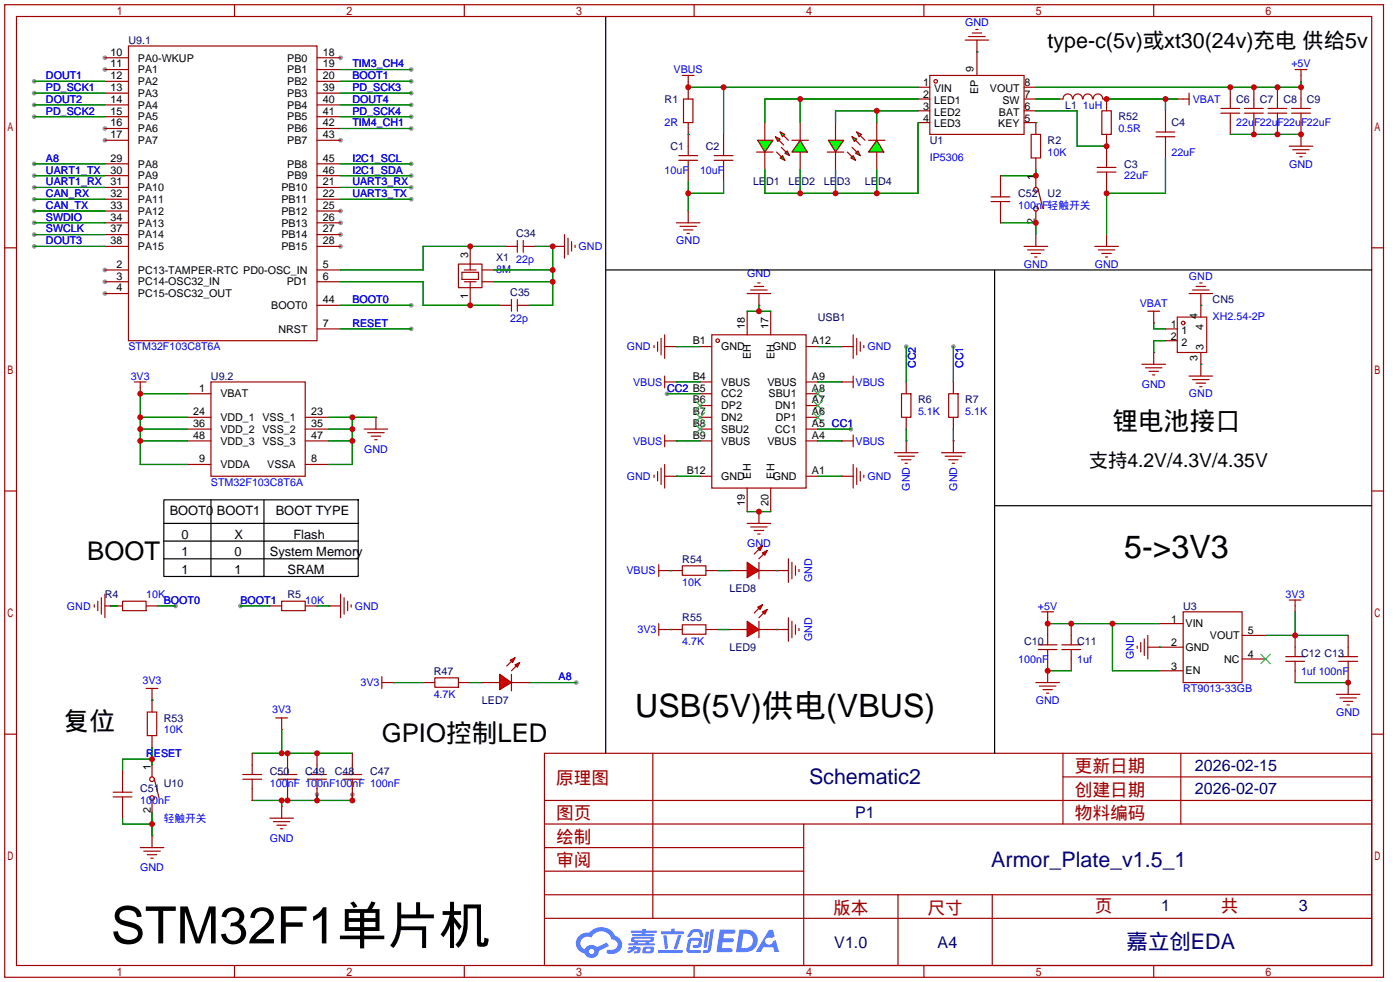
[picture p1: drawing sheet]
<svg xmlns="http://www.w3.org/2000/svg" width="302mm" height="212mm" viewBox="0 0 302 212" stroke-linecap="round" stroke-linejoin="round" font-family="sans-serif">
<g fill="#999">
<circle cx="22.6" cy="12.4" r=".51"/>
<circle cx="22.6" cy="15" r=".51"/>
<circle cx="22.6" cy="27.7" r=".51"/>
<circle cx="22.6" cy="30.2" r=".51"/>
<circle cx="73.4" cy="12.4" r=".51"/>
<circle cx="73.4" cy="30.2" r=".51"/>
<circle cx="73.4" cy="45.5" r=".51"/>
<circle cx="73.4" cy="48" r=".51"/>
<circle cx="73.4" cy="50.5" r=".51"/>
<circle cx="73.4" cy="53.1" r=".51"/>
<circle cx="22.6" cy="58.2" r=".51"/>
<circle cx="22.6" cy="60.7" r=".51"/>
<circle cx="22.6" cy="63.2" r=".51"/>
<circle cx="183.4" cy="92.5" r=".51"/>
<circle cx="143.8" cy="84.8" r=".51"/>
<circle cx="205.5" cy="74.7" r=".51"/>
<circle cx="195.3" cy="74.7" r=".51"/>
<circle cx="7.4" cy="17.5" r=".51"/>
<circle cx="7.4" cy="20.1" r=".51"/>
<circle cx="7.4" cy="22.6" r=".51"/>
<circle cx="7.4" cy="25.1" r=".51"/>
<circle cx="7.4" cy="37.8" r=".51"/>
<circle cx="7.4" cy="40.4" r=".51"/>
<circle cx="7.4" cy="48" r=".51"/>
<circle cx="7.4" cy="50.5" r=".51"/>
<circle cx="7.4" cy="53.1" r=".51"/>
<circle cx="88.6" cy="17.5" r=".51"/>
<circle cx="88.6" cy="20.1" r=".51"/>
<circle cx="88.6" cy="22.6" r=".51"/>
<circle cx="88.6" cy="25.1" r=".51"/>
<circle cx="88.6" cy="65.8" r=".51"/>
<circle cx="88.6" cy="70.9" r=".51"/>
<circle cx="68.3" cy="171.2" r=".51"/>
<circle cx="75.9" cy="171.2" r=".51"/>
<circle cx="88.6" cy="15" r=".51"/>
<circle cx="88.6" cy="27.7" r=".51"/>
<circle cx="124.2" cy="147.1" r=".51"/>
<circle cx="88.6" cy="40.4" r=".51"/>
<circle cx="88.6" cy="42.9" r=".51"/>
<circle cx="7.4" cy="35.3" r=".51"/>
<circle cx="37.8" cy="130.6" r=".51"/>
<circle cx="51.8" cy="130.6" r=".51"/>
<circle cx="88.6" cy="35.3" r=".51"/>
<circle cx="88.6" cy="37.8" r=".51"/>
<circle cx="7.4" cy="42.9" r=".51"/>
<circle cx="7.4" cy="45.5" r=".51"/>
</g>
<g fill="none" stroke="#a10000" stroke-width=".25">
<path d="M1 1h297.2v209.6h-297.2zM3.6 3.6h292.1v204.4h-292.1zM50.5 1v2.6M100.1 1v2.6M149.6 1v2.6M199.1 1v2.6M248.7 1v2.6M1 53.4h2.6M295.7 53.4h2.5M1 105.8h2.6M295.7 105.8h2.5M1 158.2h2.6"/>
<path d="M295.7 158.2h2.5M117.3 162.3h178.4v45.7h-178.4zM117.3 177.5h178.4M117.3 172.5h178.4M140.7 162.3v35.6M173.2 177.5v30.5M229.1 162.3v15.2M229.1 167.4h66.6M254.5 162.3v15.2M117.3 182.6h55.9M117.3 197.9h178.4M117.3 192.8h178.4"/>
<path d="M117.3 187.7h55.9M193.5 192.8v15.2M213.9 192.8v15.2M50.5 208v2.6M100.1 208v2.6M149.6 208v2.6M199.1 208v2.6M248.7 208v2.6"/>
</g>
<g fill="#5487ff">
<path d="M155.2 200.3h2.6a.48 .48 0 0 1 .7 .4 .48 .48 0 0 1-.6 .4h-1.8l-.2 1.1h1.9a.43 .43 0 0 1 .4 .4 .43 .43 0 0 1-.5 .4h-1.9l-.2 1.3h1.7a.45 .45 0 0 1 .5 .2 .45 .45 0 0 1-.1 .6h-3.3z"/>
<path d="M165.7 200.3h.9l.4 1.5-.8 .3a.84 .84 0 0 0-1.2 .3 .84 .84 0 0 0 .4 1.1 .84 .84 0 0 0 1.1-.4l.1-.2 .6-.3 .7 2.5h-1l-.2-1h-2.1l-.6 1h-1.1z"/>
<path d="M152.1 200.8h.7l-.5 3.1a.36 .36 0 0 1-.3 .3 .36 .36 0 0 1-.4-.3z"/>
<path d="M153.2 200.2h.7l-.6 4.3a1.13 1.13 0 0 1-1.8 .6l.2-.4h.7l.2-.2z"/>
<path d="M148.9 200.6l.6-.4h1a.77 .77 0 0 1 .9 .5l.3 1-.2 .2h-.5l-.3-.9-.2-.2-1 .1-.7 1-.6-.1-.1-.2z"/>
<path d="M148.4 202.4l.6-.3h1.7a.81 .81 0 0 1 .7 .5 .81 .81 0 0 1-.2 .8 .81 .81 0 0 1-.9 .8h-.7a.32 .32 0 0 1-.3-.3 .32 .32 0 0 1 .4-.3h.7l.2-.9-1.6 .1-.4 1.8 2.2 .1a.32 .32 0 0 1 .3 .4 .32 .32 0 0 1-.4 .2h-2.2l-.5-.3-.1-.5z"/>
<path d="M141.9 204.7h5a.33 .33 0 0 1 .3 .3 .33 .33 0 0 1-.3 .3h-4.9l-.2-.1z"/>
<path d="M146.1 201.5h.8l-.7 2a.98 .98 0 0 1-.7 1.1l-.3-.3z"/>
<path d="M143 201.6h.7l.3 2.5a.34 .34 0 0 1-.3 .4 .34 .34 0 0 1-.4-.3z"/>
<path d="M142.5 200.7h2.1l.3-.6h.6l-.1 .6h1.7a.32 .32 0 0 1 .4 .3 .32 .32 0 0 1-.4 .3h-4.5l-.2-.2z"/>
<path d="M135.5 204.1h.9l.1-.3h.6v.3h.8a.82 .82 0 0 1-.5 1.3h-.8v-.4l.7-.1 .1-.3a.68 .68 0 0 0-1 .4l-1.1 .4-.1-.4 .9-.5h-.7z"/>
<path d="M136 200.5h2.4l.1-.3h.7v.3h2.2l.2 .3-.2 .2h-2.3v.2h1.8l.2 .3-.2 .1h-4.5l-.1-.4h2l.1-.2h-2.3l-.1-.2z"/>
<path d="M159.4 200.3l-.8 4.9h1.7a2.5 2.5 0 0 0 3-2.5 2.5 2.5 0 0 0-3.1-2.4zM160.3 201.1a1.61 1.61 0 0 1 2 1.5 1.61 1.61 0 0 1-1.8 1.7h-.7z"/>
<path d="M136.2 202a.55 .55 0 0 0-.2 .8 .55 .55 0 0 0 .7 .2l.1 .3h-1.3v.3l5.4 .1 .3-.2-.2-.2h-1.2l.2-.3a.7 .7 0 0 0 .8-.3 .7 .7 0 0 0 0-.8l-4.2-.1zM136.8 202.3l3.3-.1 .1 .1-.2 .3h-3.2zM137.5 203h1.7l-.2 .3h-1.4z"/>
<path d="M138.6 204.2a1.05 1.05 0 0 0 0 1.2 2.91 2.91 0 0 0 2.2-.2 .98 .98 0 0 0 0-1.2h-1.6zM139.2 204.5l.9-.1 .1 .4-.2 .2-.8-.1z"/>
<path d="M124.9 201.6a2.23 2.23 0 0 0-.7 2.3 2.23 2.23 0 0 0 1.8 1.6 1.58 1.58 0 0 0 1.8 .9 1.58 1.58 0 0 0 1.3-1.5l2.2-1.1-.5-.7-2.1 1a1.65 1.65 0 0 0-2.7 .4 1.47 1.47 0 0 1-.7-2.1 1.47 1.47 0 0 1 2.2-.4 2.3 2.3 0 0 1 2.3-1.3 2.3 2.3 0 0 1 2 1.7 1.12 1.12 0 0 1 1.3 1 1.12 1.12 0 0 1-1.1 1.2h-.7a.45 .45 0 0 0-.6 .4 .45 .45 0 0 0 .5 .5 2.21 2.21 0 0 0 2.2-.5 2.21 2.21 0 0 0 .5-2.3 2.13 2.13 0 0 0-1.3-1.1 3.3 3.3 0 0 0-5.6-.7l-1.1 .1zM127 205a.57 .57 0 0 1 1.1 0 .57 .57 0 0 1-1.1 0z"/>
</g>
<g fill="none" stroke="#a10000" stroke-width=".25">
<path d="M197.9 18.8h2.5M200.4 16.3h20.3v12.7h-20.3zM208 8.6h5.1M208.8 7.9h3.5M209.5 7.1h2.1M210.3 6.3h.5M210.6 8.6v7.7M220.7 18.8h2.6M163.1 32.8h3.5M164.8 26.4v3.8M164.8 32.8v3.8M197.9 21.3h2.5"/>
<path d="M197.9 23.9h2.5M197.9 26.4h2.5M220.7 21.3h2.6M220.7 23.9h2.6M220.7 26.4h2.6"/>
<circle cx="201.7" cy="17.5" r=".38"/>
</g>
<path d="M210.6 11.2h.1" fill="none" stroke="#008700" stroke-width=".25"/>
<g fill="#0f0" stroke="#a10000" stroke-width=".25">
<path d="M163.3 30.2h3.3l-1.8 2.6z"/>
<path d="M169.2 33l.5-.5 .5 1z"/>
<path d="M168.7 33.5l.5 1-1.1-.5z"/>
</g>
<path d="M167.4 32.8l1 1M168.4 31.8l1 1M170.7 30.2h3.5M172.5 26.4v3.8M172.5 32.8v3.8" fill="none" stroke="#a10000" stroke-width=".25"/>
<g fill="#0f0" stroke="#a10000" stroke-width=".25">
<path d="M172.5 30.2l1.5 2.6h-3.3z"/>
<path d="M167.1 29.5l1 .5-.5 .5z"/>
<path d="M168.1 28.4l1.1 .6-.5 .5z"/>
</g>
<path d="M167.9 30.2l1 1M168.9 29.2l1 1M178.3 32.8h3.6M180.1 26.4v3.8M180.1 32.8v3.8" fill="none" stroke="#a10000" stroke-width=".25"/>
<g fill="#0f0" stroke="#a10000" stroke-width=".25">
<path d="M178.6 30.2h3.3l-1.8 2.6z"/>
<path d="M184.4 33l.5-.5 .5 1z"/>
<path d="M183.4 34l.5-.5 .5 1z"/>
</g>
<path d="M182.6 32.8l1 1M183.6 31.8l1.1 1M187.2 30.2h3.6M189 26.4v3.8M189 32.8v3.8" fill="none" stroke="#a10000" stroke-width=".25"/>
<g fill="#0f0" stroke="#a10000" stroke-width=".25">
<path d="M189 30.2l1.5 2.6h-3.3z"/>
<path d="M183.6 29.5l1.1 .5-.6 .5z"/>
<path d="M184.7 28.4l1 .6-.5 .5z"/>
</g>
<g fill="none" stroke="#a10000" stroke-width=".25">
<path d="M22.6 15h5.1M22.6 12.4h5.1M22.6 17.5h5.1M27.7 9.9h40.6v63.5h-40.6zM68.3 15h5.1M68.3 12.4h5.1M68.3 17.5h5.1M147.1 16.3h2.5M148.3 16.3v5M265.2 18.8v4.6M270.3 18.8v4.6M275.3 18.8v4.6"/>
<path d="M279.1 15h2.6M280.4 15v2.5M280.4 18.8v4.6M22.6 20.1h5.1M22.6 22.6h5.1M22.6 25.1h5.1M22.6 27.7h5.1M22.6 30.2h5.1M22.6 35.3h5.1M22.6 37.8h5.1M68.3 20.1h5.1M68.3 22.6h5.1"/>
<path d="M68.3 25.1h5.1M68.3 27.7h5.1M68.3 30.2h5.1M68.3 35.3h5.1M68.3 37.8h5.1M146.3 34.5h4.1M146.3 33.5h4.1M147.3 21.3h2.1v5.1h-2.1zM148.3 26.4v7.1M148.3 34.5v4.6M153.9 34.5h4.1M153.9 33.5h4.1"/>
<path d="M156 29v4.5M156 34.5v4.6M184.4 30.2l1 1M185.4 29.2l1 1M222.2 29h2.1v5h-2.1zM223.3 26.4v2.6M223.3 34v2.6M223.3 37.8v2.6M231.2 21.3a1.01 1.01 0 0 0-1.1-1.1 1.01 1.01 0 0 0-1 1.1h-.8M231.3 21.3a1.01 1.01 0 0 1 1-1.1 1.01 1.01 0 0 1 1 1.1M233.4 21.3a1.01 1.01 0 0 1 1.1-1.1 1.01 1.01 0 0 1 1 1.1M235.6 21.3a1.01 1.01 0 0 1 1-1.1 1.01 1.01 0 0 1 1.1 1.1"/>
<path d="M236.5 37.1h4M236.5 36.1h4M237.5 23.9h2v5.1h-2zM237.7 21.3h.8v2.6M238.5 29v7.1M238.5 37.1v4.6M249.2 29.5h4M249.2 28.4h4M251.2 23.9v4.5M251.2 29.5v4.5M253.7 21.3h2.6M256.3 20.1v2.5"/>
<path d="M263.1 24.4h4.1M263.1 23.4h4.1M265.2 24.4v4.6M268.2 24.4h4.1M268.2 23.4h4.1M270.3 24.4v4.6M273.3 24.4h4.1M273.3 23.4h4.1M275.3 24.4v4.6M277.9 31.5h5.1M278.4 24.4h4M278.4 23.4h4"/>
<path d="M278.6 32.3h3.6M279.4 33h2M280.2 33.8h.5M280.4 24.4v7.1M22.6 48h5.1M22.6 53.1h5.1M22.6 58.2h5.1M22.6 40.4h5.1M22.6 42.9h5.1M22.6 45.5h5.1M22.6 50.5h5.1M68.3 48h5.1"/>
<path d="M68.3 53.1h5.1M68.3 58.2h5.1M68.3 40.4h5.1M68.3 42.9h5.1M68.3 45.5h5.1M68.3 50.5h5.1M98.8 56.9h5.1v5.1h-5.1zM99.6 58.7h3.5v1.5h-3.5zM100.1 58.2h2.5M101.3 53.1v5.1M103.9 58.2h2.5M109 53.1h2.5"/>
<path d="M111.5 51.8v2.6M112.8 53.1h2.5M112.8 51.8v2.6M119.1 53.1h.1M119.1 53.1h2.6M121.7 50.5v5.1M122.4 51.3v3.6M123.2 52.1v2M124 52.8v.5M145.8 48h5.1M146.6 48.8h3.5M147.3 49.5h2.1"/>
<path d="M148.1 50.3h.5M148.3 45.5v2.5M220.7 53.1h5.1M221.5 53.8h3.5M222.2 54.6h2.1M223 55.4h.5M223.3 45.5v2.5M223.3 50.5v2.6M223.8 40.9l1 4.1M236 53.1h5M236.7 53.8h3.6M237.5 54.6h2"/>
<path d="M238.3 55.4h.5M238.5 50.5v2.6M22.6 63.2h5.1M22.6 60.7h5.1M68.3 65.8h5.1M68.3 70.9h5.1M68.3 60.7h5.1M100.1 60.7h2.5M101.3 60.7v5.1M103.9 60.7h2.5M107.7 65.8h2.5M110.2 64.5v2.6"/>
<path d="M111.5 65.8h2.5M111.5 64.5v2.6M141 74.4v.5M141.7 73.7v2M142.5 72.9v3.6M143.3 74.7h2.5M143.3 72.1v5.1M145.8 74.7h.1M150.9 74.7h2.5M153.4 72.1h20.3v33.1h-20.3zM161 67.1v5M161 63.2h5.1"/>
<path d="M161.8 62.5h3.6M162.6 61.7h2M163.3 61h.5M163.6 65.8h.1M163.6 63.2v2.6M166.1 67.1v5M173.7 74.7h2.6M181.4 74.7h.1M181.4 74.7h2.5M183.9 72.1v5.1M184.7 72.9v3.6M185.4 73.7v2"/>
<path d="M186.2 74.4v.5M246.1 78.5h5.1M246.9 79.2h3.5M247.4 67.1h2.5M248.7 75.9h.1M248.7 69.6h.1M248.7 67.1v2.5M248.7 75.9v2.6M40.4 84.8h5.1M40.4 89.9h5.1M40.4 92.5h5.1M40.4 95h5.1"/>
<path d="M45.5 82.3h20.3v20.3h-20.3zM65.8 89.9h5.1M65.8 92.5h5.1M65.8 95h5.1M78.5 92.5h5.1M79.2 93.2h3.6M80 94h2M80.8 94.7h.5M81 89.9h.1M81 89.9v2.6M143.3 82.3h2.5M143.3 95h2.5"/>
<path d="M143.3 81v2.6M143.3 93.7v2.6M145.8 82.3h.1M145.8 95h.1M150.9 82.3h2.5M150.9 84.8h2.5M150.9 87.4h2.5M150.9 89.9h2.5M150.9 92.5h2.5M150.9 95h2.5M173.7 82.3h2.6M173.7 84.8h2.6"/>
<path d="M173.7 87.4h2.6M173.7 89.9h2.6M173.7 92.5h2.6M173.7 95h2.6M181.4 82.3h.1M181.4 95h.1M181.4 82.3h2.5M181.4 95h2.5M183.9 81v2.6M183.9 93.7v2.6M192.8 97.5h5.1M193.5 98.3h3.6"/>
<path d="M194.3 84.8h2v5.1h-2zM194.3 99.1h2M195.1 99.8h.5M195.3 95h.1M195.3 82.3v2.5M195.3 89.9v2.6M195.3 95v2.5M202.9 97.5h5.1M203.7 98.3h3.6M204.5 84.8h2v5.1h-2zM204.5 99.1h2M205.2 99.8h.5"/>
<path d="M205.5 95h.1M205.5 82.3v2.5M205.5 89.9v2.6M205.5 95v2.5M247.6 80h2.1M248.4 80.8h.5M40.4 100.1h5.1M65.8 100.1h5.1M141 102.4v.5M141.7 101.6v2M142.5 100.8v3.6M143.3 102.6h2.5"/>
<path d="M143.3 100.1v5.1M145.8 102.6h.1M150.9 102.6h2.5M161 105.2v5M161 112.8h5.1M161.8 113.5h3.6M162.6 114.3h2M163.3 115.1h.5M163.6 110.2h.1M163.6 110.2v2.6M166.1 105.2v5M173.7 102.6h2.6"/>
<path d="M181.4 102.6h.1M181.4 102.6h2.5M183.9 100.1v5.1M184.7 100.8v3.6M185.4 101.6v2M186.2 102.4v.5M20.3 130.3v.5M21.1 129.5v2.1M21.8 128.8v3.5M22.6 130.6h3.8M22.6 128v5.1M25.1 130.6h.1"/>
<path d="M26.4 129.5h5.1v2.1h-5.1zM31.5 130.6h2.5M58.2 130.6h2.5M60.7 129.5h5.1v2.1h-5.1zM65.8 130.6h2.5M70.9 130.6h.1M70.9 130.6h2.5M73.4 128v5.1M74.2 128.8v3.5M74.9 129.5v2.1M75.7 130.3v.5M142 135.6h2.5"/>
<path d="M142 121.7v2.5M142 134.4v2.5M142 122.9h2.5M144.5 135.6h.1M144.5 122.9h.1M167.4 135.6h.1M167.4 122.9h.1M167.4 135.6h2.5M167.4 122.9h2.5M169.9 120.4v5.1M169.9 133.1v5.1M170.7 121.2v3.5"/>
<path d="M170.7 133.9v3.5M171.4 121.9v2.1M171.4 134.6v2.1M172.2 122.7v.5M172.2 135.4v.5M223.8 140h4M223.8 138.9h4M224.5 131.8h2.6M225.8 131.8v7.1M225.8 140v7.1M228.9 140h4M228.9 138.9h4"/>
<path d="M230.9 134.4v4.5M230.9 140v4.5M245.1 139.2v.5M245.9 138.4v2.1M246.6 137.7v3.5M247.4 139.4h7.6M247.4 136.9v5.1M249.9 134.4h5.1M255 131.8h12.7v15.3h-12.7zM267.7 136.9h5.1M277.9 129.3h2.5M279.1 129.3v2.5"/>
<path d="M279.1 136.9v4.6M290.6 136.9v4.6M31.5 148.3h2.5M32.8 150.9h.1M32.8 148.3v2.6M59.4 154.7h2.6M60.7 157.2h.1M60.7 154.7v2.5M82.3 147.1h2.5M82.3 145.8v2.5M84.8 147.1h.1M91.2 147.1h2.5"/>
<path d="M93.7 146.1h5.1v2h-5.1zM98.8 147.1h2.5M103.9 147.1h3.8M110.2 147.1h3.8M110.2 145.3v3.5M223.3 147.1h5M224 147.8h3.6M224.8 148.6h2M225.6 149.4h.5M249.9 144.5h5.1M267.7 142h5.1M277.1 142.5h4.1"/>
<path d="M277.1 141.5h4.1M279.1 142.5v4.6M288 149.6h5.1M288.5 142.5h4.1M288.5 141.5h4.1M288.8 150.4h3.6M289.6 151.1h2M290.3 151.9h.5M290.6 142.5v7.1M32.8 164.8v2.6M32.8 172.5v2.5M33.3 167.9l1 4.1"/>
<path d="M58.2 176.3h5M58.9 177h3.6M59.7 177.8h2M60.5 178.6h.5M60.7 173.7h.1M60.7 173.7v2.6M30.2 182.6h5.1M31 183.4h3.5M31.7 184.2h2.1M32.5 184.9h.5M32.8 180.1h.1M32.8 180.1v2.5"/>
<circle cx="223.3" cy="40.9" r=".51"/>
<circle cx="223.3" cy="45" r=".51"/>
<circle cx="154.7" cy="73.4" r=".38"/>
<circle cx="32.8" cy="172" r=".51"/>
<circle cx="32.8" cy="167.9" r=".51"/>
</g>
<g fill="none" stroke="#008700" stroke-width=".25">
<path d="M7.4 17.5h15.2M73.4 17.5h15.2M73.4 15h15.2M148.3 18.8h49.6M156 18.8v10.2M280.4 17.5v1.3h-57.1M7.4 37.8h15.2M7.4 20.1h15.2M7.4 22.6h15.2M7.4 25.1h15.2M7.4 35.3h15.2M73.4 37.8h15.2"/>
<path d="M73.4 20.1h15.2M73.4 22.6h15.2M73.4 25.1h15.2M73.4 27.7h15.2M73.4 35.3h15.2M148.3 29h.1M148.3 39.1v6.4M156 39.1v2.6h-7.7M172.5 21.3v5.1M172.5 36.6v5.1M180.1 36.6v5.1M189 23.9v2.5"/>
<path d="M189 36.6v5.1M197.9 21.3h-33.1v5.1M197.9 26.4v15.3h-33.1v-5.1M197.9 23.9h-17.8v2.5M223.3 26.4h.1M223.3 21.3h5M223.3 23.9h8.9v7.6h6.3M223.3 36.6v1.2h-7.7M238.5 21.3h15.2M251.2 34v7.7h-12.7v8.8M251.2 21.3v2.6M265.2 29h15.2"/>
<path d="M7.4 48h15.2M7.4 40.4h15.2M7.4 50.5h15.2M7.4 53.1h15.2M7.4 42.9h15.2M7.4 45.5h15.2M73.4 40.4h15.2M73.4 42.9h15.2M106.4 58.2h12.7M109 53.1h-17.8v5.1h-17.8M115.3 53.1h3.8v12.7h-5.1M215.6 48h7.7v2.5"/>
<path d="M73.4 70.9h15.2M73.4 65.8h15.2M73.4 60.7h17.8v5.1h16.5M106.4 60.7h12.7M145.8 74.7h5.1M161 67.1h5.1M163.6 65.8v1.3M176.3 74.7h5.1M195.3 74.7v7.6M205.5 74.7v7.6M248.7 69.6v1.3h2.5M251.2 73.4h-2.5v2.5"/>
<path d="M30.2 92.5h10.2M30.2 95h10.2M30.2 89.9h10.2M40.4 84.8h-10.2v15.3h10.2M70.9 92.5h5M70.9 95h5M70.9 89.9h10.1M75.9 89.9v10.2h-5M143.8 84.8h7.1M145.8 82.3h5.1M145.8 95h5.1M176.3 82.3h5.1"/>
<path d="M176.3 92.5h7.1M176.3 95h5.1M195.3 92.5v2.5M205.5 92.5v2.5M145.8 102.6h5.1M161 110.2h5.1M176.3 102.6h5.1M23.9 130.6h1.2M34 130.6h3.8M51.8 130.6h6.4M68.3 130.6h2.6M154.7 135.6h2.5"/>
<path d="M154.7 122.9h2.5M225.8 134.4h24.1M239.8 134.4v10.1h10.1M249.9 139.4h.1M272.8 136.9h17.8M279.1 131.8v5.1M60.7 157.2v5.1M84.8 147.1h6.4M101.3 147.1h2.6M114 147.1h10.2M225.8 144.5h5.1M279.1 147.1h11.5"/>
<path d="M26.4 176.3v1.2h6.4M32.8 161v3.8M32.8 175v5.1M32.8 163.6h-6.4v2.5M54.4 162.3h21.5M60.7 172.5v1.2M68.3 171.2v1.3M75.9 171.2v1.3h-21.5"/>
</g>
<g fill="none" stroke="#3c3" stroke-width=".25">
<path d="M149.9 91.4l2 2.1M149.9 88.9l2 2M149.9 86.4l2 2M151.9 91.4l-2 2.1M151.9 88.9l-2 2M151.9 86.4l-2 2M175.3 83.8l2 2.1M175.3 86.4l2 2M175.3 88.9l2 2M177.3 83.8l-2 2.1M177.3 86.4l-2 2M177.3 88.9l-2 2"/>
<path d="M271.8 141l2 2M273.8 141l-2 2"/>
</g>
<path d="M130.6 3.6v158.7M130.6 58.2h165.1M214.4 58.2v104.1M35.3 107.7h41.9v16.5h-41.9zM35.3 112.8h41.9M35.3 116.6h41.9M45.5 107.7v16.5h11.4v-16.5M214.4 109h81.3M35.3 120.4h41.9" fill="none" stroke="#000" stroke-width=".25"/>
<g fill="#f00" stroke="#a10000" stroke-width=".25">
<path d="M107.7 145.3l2.5 1.8-2.5 1.5z"/>
<path d="M110 142.2l1-.5-.5 1z"/>
<path d="M111 143.3l1-.6-.5 1.1z"/>
</g>
<path d="M157.2 122.9h3.8M163.6 122.9h3.8M163.6 121.2v3.5M110.2 142.5l-1 1M111.3 143.5l-1.1 1" fill="none" stroke="#a10000" stroke-width=".25"/>
<g fill="#f00" stroke="#a10000" stroke-width=".25">
<path d="M161 121.2l2.6 1.7-2.6 1.6z"/>
<path d="M163.3 118.1l1-.5-.5 1z"/>
<path d="M164.3 119.1l1.1-.5-.6 1z"/>
</g>
<path d="M163.6 118.4l-1 1M164.6 119.4l-1 1M157.2 135.6h3.8M163.6 135.6h3.8M163.6 133.9v3.5" fill="none" stroke="#a10000" stroke-width=".25"/>
<path d="M167.4 122.9h.1" fill="none" stroke="#008700" stroke-width=".25"/>
<g fill="#f00" stroke="#a10000" stroke-width=".25">
<path d="M161 133.9l2.6 1.7-2.6 1.6z"/>
<path d="M163.3 130.8l1-.5-.5 1z"/>
<path d="M164.3 131.8l1.1-.5-.6 1z"/>
</g>
<g fill="none" stroke="#a10000" stroke-width=".25">
<path d="M215.6 37.8v4.6M213.6 43.4h4.1M213.6 42.4h4.1M215.6 43.4v4.6M251.2 70.9h2.5M251.2 73.4h2.5M253.7 68.3h6.4v7.6h-6.4zM256.3 63.2h5.1M257 62.5h3.6M257.8 61.7h2M258.6 61h.5M258.8 63.2v5.1"/>
<path d="M258.8 75.9v5.1M29 82.3h2.5M30.2 82.3v2.5M256.3 81h5.1M257 81.8h3.6M257.8 82.5h2M258.6 83.3h.5M144.5 122.9h2.6M144.5 135.6h2.6M147.1 121.9h5v2.1h-5zM147.1 134.6h5v2.1h-5zM152.1 122.9h2.6"/>
<path d="M152.1 135.6h2.6M163.6 131.1l-1 1M164.6 132.1l-1 1M31.7 153.4h2.1v5.1h-2.1zM32.8 150.9v2.5M32.8 158.5v2.5M24.4 171.7h4M24.4 170.7h4M26.4 166.1v4.6M26.4 171.7v4.6M52.3 167.9h4.1M52.3 166.9h4.1"/>
<path d="M54.4 162.3v4.6M54.4 167.9v4.6M59.9 167.9h4.1M59.9 166.9h4.1M62 162.3v4.6M62 167.9v4.6M66.3 167.9h4.1M66.3 166.9h4.1M68.3 162.3v4.6M68.3 167.9v4.6M73.9 167.9h4.1M73.9 166.9h4.1"/>
<path d="M75.9 162.3v4.6M75.9 167.9v4.6"/>
<circle cx="255" cy="69.6" r=".38"/>
</g>
<path d="M258.8 78.5h.1M258.8 65.8h.1M144.5 122.9h.1M144.5 135.6h.1M167.4 135.6h.1M32.8 150.9h.1" fill="none" stroke="#008700" stroke-width=".25"/>
<g fill="#c00">
<circle cx="172.5" cy="21.3" r=".63"/>
<circle cx="172.5" cy="41.7" r=".63"/>
<circle cx="180.1" cy="41.7" r=".63"/>
<circle cx="189" cy="41.7" r=".63"/>
<circle cx="189" cy="23.9" r=".63"/>
<circle cx="156" cy="18.8" r=".63"/>
<circle cx="148.3" cy="18.8" r=".63"/>
<circle cx="148.3" cy="41.7" r=".63"/>
<circle cx="223.3" cy="37.8" r=".63"/>
<circle cx="223.3" cy="48" r=".63"/>
<circle cx="238.5" cy="21.3" r=".63"/>
<circle cx="251.2" cy="21.3" r=".63"/>
<circle cx="238.5" cy="31.5" r=".63"/>
<circle cx="238.5" cy="41.7" r=".63"/>
<circle cx="280.4" cy="18.8" r=".63"/>
<circle cx="275.3" cy="18.8" r=".63"/>
<circle cx="270.3" cy="18.8" r=".63"/>
<circle cx="265.2" cy="18.8" r=".63"/>
<circle cx="270.3" cy="29" r=".63"/>
<circle cx="275.3" cy="29" r=".63"/>
<circle cx="280.4" cy="29" r=".63"/>
<circle cx="239.8" cy="134.4" r=".63"/>
<circle cx="230.9" cy="134.4" r=".63"/>
<circle cx="225.8" cy="134.4" r=".63"/>
<circle cx="279.1" cy="136.9" r=".63"/>
<circle cx="225.8" cy="144.5" r=".63"/>
<circle cx="290.6" cy="147.1" r=".63"/>
<circle cx="163.6" cy="110.2" r=".63"/>
<circle cx="163.6" cy="67.1" r=".63"/>
<circle cx="101.3" cy="53.1" r=".63"/>
<circle cx="101.3" cy="65.8" r=".63"/>
<circle cx="119.1" cy="60.7" r=".63"/>
<circle cx="119.1" cy="58.2" r=".63"/>
<circle cx="119.1" cy="53.1" r=".63"/>
<circle cx="30.2" cy="92.5" r=".63"/>
<circle cx="30.2" cy="95" r=".63"/>
<circle cx="30.2" cy="89.9" r=".63"/>
<circle cx="30.2" cy="84.8" r=".63"/>
<circle cx="75.9" cy="95" r=".63"/>
<circle cx="75.9" cy="92.5" r=".63"/>
<circle cx="75.9" cy="89.9" r=".63"/>
<circle cx="68.3" cy="162.3" r=".63"/>
<circle cx="62" cy="162.3" r=".63"/>
<circle cx="60.7" cy="162.3" r=".63"/>
<circle cx="60.7" cy="172.5" r=".63"/>
<circle cx="62" cy="172.5" r=".63"/>
<circle cx="68.3" cy="172.5" r=".63"/>
<circle cx="75.9" cy="172.5" r=".63"/>
<circle cx="32.8" cy="177.5" r=".63"/>
<circle cx="32.8" cy="163.6" r=".63"/>
</g>
<text font-size="11.1" x="23.9" y="203.3">STM32F1单片机</text>
<g font-size="6.9">
<text x="242.3" y="120.3">5-&gt;3V3</text>
<text x="136.9" y="154.6">USB(5V)供电(VBUS)</text>
</g>
<g font-size="5.5">
<text x="239.8" y="92.6">锂电池接口</text>
<text x="18.8" y="120.6">BOOT</text>
<text x="13.7" y="157.4">复位</text>
<text x="82.3" y="159.9">GPIO控制LED</text>
</g>
<text font-size="4.6" x="225.8" y="10.3">type-c(5v)或xt30(24v)充电 供给5v</text>
<g font-size="4.6" fill="#000080">
<text x="174.4" y="169">Schematic2</text>
<text x="213.6" y="186.8">Armor_Plate_v1.5_1</text>
<text x="242.8" y="204.6">嘉立创EDA</text>
</g>
<text font-size="4.2" x="234.7" y="100.5">支持4.2V/4.3V/4.35V</text>
<g font-size="3.8" fill="#a00000">
<text x="231.6" y="166.4">更新日期</text>
<text x="119.9" y="168.9">原理图</text>
<text x="231.6" y="171.5">创建日期</text>
<text x="119.9" y="176.5">图页</text>
<text x="231.6" y="176.5">物料编码</text>
<text x="119.9" y="181.6">绘制</text>
<text x="119.9" y="186.7">审阅</text>
<text x="179.6" y="196.9">版本</text>
<text x="199.9" y="196.9">尺寸</text>
<text x="236" y="196.6">页</text>
<text x="263.1" y="196.6">共</text>
</g>
<g font-size="3.5" fill="#000080">
<text x="257.6" y="166.1">2026-02-15</text>
<text x="257.6" y="171.1">2026-02-07</text>
<text x="184.3" y="176.2">P1</text>
<text x="250.2" y="196.3">1</text>
<text x="280" y="196.3">3</text>
<text x="179.8" y="204.2">V1.0</text>
<text x="202.1" y="204.2">A4</text>
</g>
<g font-size="2.8">
<text x="36.6" y="111">BOOT0</text>
<text x="46.7" y="111">BOOT1</text>
<text x="59.4" y="111">BOOT TYPE</text>
<text x="39.1" y="119.8">1</text>
<text x="39.1" y="116">0</text>
<text x="50.5" y="119.8">0</text>
<text x="50.5" y="116">X</text>
<text x="58.2" y="119.8">System Memory</text>
<text x="63.2" y="116">Flash</text>
<text x="39.1" y="123.7">1</text>
<text x="50.5" y="123.7">1</text>
<text x="62" y="123.7">SRAM</text>
</g>
<g font-size="2.3" fill="#00f">
<text x="208" y="5.6">GND</text>
<text x="9.9" y="17.1">DOUT1</text>
<text x="75.9" y="17.1">BOOT1</text>
<text x="75.9" y="14.5">TIM3_CH4</text>
<text x="145.2" y="15.8">VBUS</text>
<text x="278.3" y="14.5">+5V</text>
<text x="9.9" y="19.6">PD_SCK1</text>
<text x="9.9" y="22.1">DOUT2</text>
<text x="75.9" y="19.6">PD_SCK3</text>
<text x="75.9" y="22.1">DOUT4</text>
<text x="233.4" y="23.4">1uH</text>
<text x="257.1" y="22.1">VBAT</text>
<text x="9.9" y="24.7">PD_SCK2</text>
<text x="75.9" y="24.7">PD_SCK4</text>
<text x="75.9" y="27.2">TIM4_CH1</text>
<text x="143.3" y="27.2">2R</text>
<text x="241" y="28.5">0.5R</text>
<text x="266.4" y="27.2">22uF22uF22uF22uF</text>
<text x="9.9" y="34.8">A8</text>
<text x="75.9" y="34.8">I2C1_SCL</text>
<text x="200.4" y="34.6">IP5306</text>
<text x="225.8" y="33.6">10K</text>
<text x="252.5" y="33.6">22uF</text>
<text x="9.9" y="37.4">UART1_TX</text>
<text x="9.9" y="39.9">UART1_RX</text>
<text x="75.9" y="39.9">UART3_RX</text>
<text x="75.9" y="37.4">I2C1_SDA</text>
<text x="143.3" y="37.4">10uF</text>
<text x="150.9" y="37.4">10uF</text>
<text x="242.3" y="38.7">22uF</text>
<text x="277.9" y="36.1">GND</text>
<text x="9.9" y="47.5">SWDIO</text>
<text x="9.9" y="42.5">CAN_RX</text>
<text x="9.9" y="45">CAN_TX</text>
<text x="75.9" y="42.5">UART3_TX</text>
<text x="219.5" y="45">100nF轻触开关</text>
<text x="9.9" y="50.1">SWCLK</text>
<text x="9.9" y="52.6">DOUT3</text>
<text x="124.7" y="53.9">GND</text>
<text x="145.8" y="52.6">GND</text>
<text x="106.9" y="58.7">8M</text>
<text x="111.3" y="56.7">22p</text>
<text x="161" y="59.7">GND</text>
<text x="220.7" y="57.7">GND</text>
<text x="235.9" y="57.7">GND</text>
<text x="75.9" y="65.3">BOOT0</text>
<text x="256.3" y="60.2">GND</text>
<text x="75.9" y="70.4">RESET</text>
<text x="110" y="69.4">22p</text>
<text x="245.6" y="66.1">VBAT</text>
<text x="261.4" y="68.9">XH2.54-2P</text>
<text x="27.7" y="75.5">STM32F103C8T6A</text>
<text x="135.1" y="75.5">GND</text>
<text x="186.9" y="75.5">GND</text>
<text x="28.2" y="81.8">3V3</text>
<text x="136.5" y="83.1">VBUS</text>
<text x="184.4" y="83.1">VBUS</text>
<text x="197.4" y="79.3" transform="rotate(-90 197.4 79.3)">CC2</text>
<text x="207.6" y="79.3" transform="rotate(-90 207.6 79.3)">CC1</text>
<text x="246.1" y="83.6">GND</text>
<text x="143.8" y="84.4">CC2 B5</text>
<text x="197.9" y="89.5">5.1K</text>
<text x="208" y="89.5">5.1K</text>
<text x="256.3" y="85.6">GND</text>
<text x="136.5" y="95.8">VBUS</text>
<text x="184.4" y="95.8">VBUS</text>
<text x="78.5" y="97.6">GND</text>
<text x="45.5" y="104.7">STM32F103C8T6A</text>
<text x="135.1" y="103.4">GND</text>
<text x="186.9" y="103.4">GND</text>
<text x="196.1" y="105.7" transform="rotate(-90 196.1 105.7)">GND</text>
<text x="206.3" y="105.7" transform="rotate(-90 206.3 105.7)">GND</text>
<text x="161" y="117.9">GND</text>
<text x="135" y="123.7">VBUS</text>
<text x="175.1" y="125.5" transform="rotate(-90 175.1 125.5)">GND</text>
<text x="14.4" y="131.4">GND</text>
<text x="31.5" y="128.8">10K</text>
<text x="35.3" y="130.1">BOOT0</text>
<text x="51.8" y="130.1">BOOT1</text>
<text x="65.8" y="130.1">10K</text>
<text x="76.5" y="131.4">GND</text>
<text x="147.1" y="126.3">10K</text>
<text x="223.7" y="131.4">+5V</text>
<text x="277.1" y="128.8">3V3</text>
<text x="137.4" y="136.4">3V3</text>
<text x="147.1" y="139">4.7K</text>
<text x="175.1" y="138.2" transform="rotate(-90 175.1 138.2)">GND</text>
<text x="219.5" y="142.8">100nF</text>
<text x="232.2" y="142.8">1uf</text>
<text x="244.4" y="142" transform="rotate(-90 244.4 142)">GND</text>
<text x="30.7" y="147.4">3V3</text>
<text x="77.7" y="147.9">3V3</text>
<text x="120.4" y="146.6">A8</text>
<text x="255" y="149.1">RT9013-33GB</text>
<text x="280.4" y="145.3">1uf 100nF</text>
<text x="58.7" y="153.7">3V3</text>
<text x="93.5" y="150.4">4.7K</text>
<text x="223.2" y="151.7">GND</text>
<text x="288" y="154.2">GND</text>
<text x="35.3" y="158">10K</text>
<text x="31.5" y="163.1">RESET</text>
<text x="30.2" y="173.3">100nF</text>
<text x="58.2" y="169.5">100nF 100nF100nF 100nF</text>
<text x="35.3" y="177.1">轻触开关</text>
<text x="58.1" y="181.4">GND</text>
<text x="30.2" y="187.8">GND</text>
</g>
<g font-size="2.3">
<text x="23.8" y="12">10</text>
<text x="69.6" y="12">18</text>
<text x="23.8" y="14.5">11</text>
<text x="23.8" y="17.1">12</text>
<text x="29.7" y="13.3">PA0-WKUP</text>
<text x="29.7" y="15.8">PA1</text>
<text x="61.9" y="13.3">PB0</text>
<text x="61.9" y="15.8">PB1</text>
<text x="69.6" y="14.5">19</text>
<text x="69.6" y="17.1">20</text>
<text x="209.8" y="15.5" transform="rotate(-90 209.8 15.5)">9</text>
<text x="23.8" y="19.6">13</text>
<text x="23.8" y="22.1">14</text>
<text x="29.7" y="18.3">PA2</text>
<text x="29.7" y="20.9">PA3</text>
<text x="29.7" y="23.4">PA4</text>
<text x="61.9" y="18.3">PB2</text>
<text x="61.9" y="20.9">PB3</text>
<text x="61.9" y="23.4">PB4</text>
<text x="69.6" y="19.6">39</text>
<text x="69.6" y="22.1">40</text>
<text x="199" y="18.6">1</text>
<text x="199" y="21.1">2</text>
<text x="199" y="23.6">3</text>
<text x="201.3" y="19.8">VIN</text>
<text x="201.3" y="22.4">LED1</text>
<text x="210.9" y="20.3" transform="rotate(-90 210.9 20.3)">EP</text>
<text x="213.4" y="19.8">VOUT</text>
<text x="216.1" y="22.4">SW</text>
<text x="220.9" y="23.6">6</text>
<text x="220.9" y="21.1">7</text>
<text x="220.9" y="18.6">8</text>
<text x="23.8" y="24.7">15</text>
<text x="23.8" y="27.2">16</text>
<text x="23.8" y="29.8">17</text>
<text x="29.7" y="26">PA5</text>
<text x="29.7" y="28.5">PA6</text>
<text x="61.9" y="26">PB5</text>
<text x="61.9" y="28.5">PB6</text>
<text x="69.6" y="24.7">41</text>
<text x="69.6" y="27.2">42</text>
<text x="69.6" y="29.8">43</text>
<text x="199" y="26.2">4</text>
<text x="201.3" y="24.9">LED2</text>
<text x="201.3" y="27.5">LED3</text>
<text x="215.2" y="27.5">KEY</text>
<text x="215.3" y="24.9">BAT</text>
<text x="220.9" y="26.2">5</text>
<text x="23.8" y="34.8">29</text>
<text x="29.7" y="31">PA7</text>
<text x="61.9" y="31">PB7</text>
<text x="69.6" y="34.8">45</text>
<text x="23.8" y="37.4">30</text>
<text x="23.8" y="39.9">31</text>
<text x="29.7" y="36.1">PA8</text>
<text x="29.7" y="38.7">PA9</text>
<text x="29.7" y="41.2">PA10</text>
<text x="60.6" y="41.2">PB10</text>
<text x="61.9" y="36.1">PB8</text>
<text x="61.9" y="38.7">PB9</text>
<text x="69.6" y="37.4">46</text>
<text x="69.6" y="39.9">21</text>
<text x="223" y="38.9" transform="rotate(-90 223 38.9)">1</text>
<text x="23.8" y="42.5">32</text>
<text x="23.8" y="45">33</text>
<text x="23.8" y="47.5">34</text>
<text x="29.7" y="43.7">PA11</text>
<text x="29.7" y="46.3">PA12</text>
<text x="60.6" y="43.7">PB11</text>
<text x="60.6" y="46.3">PB12</text>
<text x="69.6" y="42.5">22</text>
<text x="69.6" y="45">25</text>
<text x="69.6" y="47.5">26</text>
<text x="23.8" y="50.1">37</text>
<text x="23.8" y="52.6">38</text>
<text x="29.7" y="48.8">PA13</text>
<text x="29.7" y="51.4">PA14</text>
<text x="29.7" y="53.9">PA15</text>
<text x="60.6" y="48.8">PB13</text>
<text x="60.6" y="51.4">PB14</text>
<text x="60.6" y="53.9">PB15</text>
<text x="69.6" y="50.1">27</text>
<text x="69.6" y="52.6">28</text>
<text x="223" y="48.3" transform="rotate(-90 223 48.3)">2</text>
<text x="25.1" y="57.7">2</text>
<text x="29.7" y="59">PC13-TAMPER-RTC PD0-OSC_IN</text>
<text x="69.6" y="57.7">5</text>
<text x="100.9" y="55.6" transform="rotate(-90 100.9 55.6)">3</text>
<text x="25.1" y="60.2">3</text>
<text x="25.1" y="62.8">4</text>
<text x="29.7" y="61.5">PC14-OSC32_IN</text>
<text x="29.7" y="64.1">PC15-OSC32_OUT</text>
<text x="61.8" y="61.5">PD1</text>
<text x="69.6" y="65.3">44</text>
<text x="69.6" y="60.2">6</text>
<text x="100.9" y="64.5" transform="rotate(-90 100.9 64.5)">1</text>
<text x="58.5" y="66.6">BOOT0</text>
<text x="60" y="71.7">NRST</text>
<text x="69.6" y="70.4">7</text>
<text x="160.6" y="70.9" transform="rotate(-90 160.6 70.9)">18</text>
<text x="165.7" y="70.9" transform="rotate(-90 165.7 70.9)">17</text>
<text x="252.3" y="70.6">1</text>
<text x="254.7" y="71.9">1</text>
<text x="258.1" y="68.7" transform="rotate(-90 258.1 68.7)">4</text>
<text x="259.4" y="71" transform="rotate(-90 259.4 71)">4</text>
<text x="149.3" y="74.2">B1</text>
<text x="155.4" y="75.5">GND</text>
<text x="161.8" y="77.4" transform="rotate(-90 161.8 77.4)">EH</text>
<text x="166.6" y="75.5">GND</text>
<text x="166.9" y="77.4" transform="rotate(-90 166.9 77.4)">EH</text>
<text x="175" y="74.2">A12</text>
<text x="252.3" y="73.2">2</text>
<text x="254.7" y="74.4">2</text>
<text x="258.1" y="77.8" transform="rotate(-90 258.1 77.8)">3</text>
<text x="259.4" y="75.5" transform="rotate(-90 259.4 75.5)">3</text>
<text x="149.3" y="81.8">B4</text>
<text x="155.4" y="83.1">VBUS</text>
<text x="165.4" y="83.1">VBUS</text>
<text x="175" y="81.8">A9</text>
<text x="41.6" y="89.5">24</text>
<text x="42.9" y="84.4">1</text>
<text x="47.5" y="85.6">VBAT</text>
<text x="67.1" y="89.5">23</text>
<text x="149.3" y="89.5">B7</text>
<text x="149.3" y="86.9">B6</text>
<text x="155.4" y="88.2">DP2</text>
<text x="155.4" y="85.6">CC2</text>
<text x="165.7" y="85.6">SBU1</text>
<text x="167.1" y="88.2">DN1</text>
<text x="175" y="84.4">A8</text>
<text x="175" y="86.9">A7</text>
<text x="175" y="89.5">A6</text>
<text x="41.6" y="92">36</text>
<text x="41.6" y="94.5">48</text>
<text x="47.5" y="90.7">VDD_1</text>
<text x="47.5" y="93.3">VDD_2</text>
<text x="47.5" y="95.8">VDD_3</text>
<text x="56.6" y="90.7">VSS_1</text>
<text x="56.6" y="93.3">VSS_2</text>
<text x="56.6" y="95.8">VSS_3</text>
<text x="67.1" y="92">35</text>
<text x="67.1" y="94.5">47</text>
<text x="149.3" y="94.5">B9</text>
<text x="149.3" y="92">B8</text>
<text x="155.4" y="95.8">VBUS</text>
<text x="155.4" y="93.3">SBU2</text>
<text x="155.4" y="90.7">DN2</text>
<text x="165.4" y="95.8">VBUS</text>
<text x="167.1" y="93.3">CC1</text>
<text x="167.2" y="90.7">DP1</text>
<text x="175" y="92">A5 CC1</text>
<text x="175" y="94.5">A4</text>
<text x="42.9" y="99.6">9</text>
<text x="47.5" y="100.9">VDDA</text>
<text x="57.6" y="100.9">VSSA</text>
<text x="67.1" y="99.6">8</text>
<text x="148" y="102.2">B12</text>
<text x="155.4" y="103.4">GND</text>
<text x="161.8" y="103.1" transform="rotate(-90 161.8 103.1)">EH</text>
<text x="166.6" y="103.4">GND</text>
<text x="166.9" y="103.1" transform="rotate(-90 166.9 103.1)">EH</text>
<text x="175" y="102.2">A1</text>
<text x="160.6" y="109" transform="rotate(-90 160.6 109)">19</text>
<text x="165.7" y="109" transform="rotate(-90 165.7 109)">20</text>
<text x="252.5" y="134.1">1</text>
<text x="255.5" y="135.2">VIN</text>
<text x="260.8" y="137.7">VOUT</text>
<text x="269" y="136.7">5</text>
<text x="252.5" y="139.2">2</text>
<text x="255.5" y="140.2">GND</text>
<text x="263.9" y="142.8">NC</text>
<text x="269" y="141.8">4</text>
<text x="252.5" y="144.3">3</text>
<text x="255.5" y="145.3">EN</text>
<text x="32.5" y="165.9" transform="rotate(-90 32.5 165.9)">1</text>
<text x="32.5" y="175.3" transform="rotate(-90 32.5 175.3)">2</text>
</g>
<g font-size="2.3" fill="#000080">
<text x="27.7" y="9.4">U9.1</text>
<text x="143.3" y="22.1">R1</text>
<text x="229.6" y="23.4">L1</text>
<text x="266.4" y="22.1">C6</text>
<text x="271.5" y="22.1">C7</text>
<text x="276.6" y="22.1">C8</text>
<text x="281.7" y="22.1">C9</text>
<text x="241" y="26">R52</text>
<text x="252.5" y="27.2">C4</text>
<text x="144.5" y="32.3">C1</text>
<text x="152.1" y="32.3">C2</text>
<text x="200.4" y="31">U1</text>
<text x="225.8" y="31">R2</text>
<text x="162.3" y="39.9">LED1</text>
<text x="169.9" y="39.9">LED2</text>
<text x="177.5" y="39.9">LED3</text>
<text x="186.4" y="39.9">LED4</text>
<text x="242.3" y="36.1">C3</text>
<text x="219.5" y="42.5">C52</text>
<text x="225.8" y="42.5">U2</text>
<text x="111.3" y="51.1">C34</text>
<text x="106.9" y="56.2">X1</text>
<text x="110" y="63.8">C35</text>
<text x="261.4" y="65.3">CN5</text>
<text x="176.3" y="69.1">USB1</text>
<text x="45.5" y="81.8">U9.2</text>
<text x="197.9" y="86.9">R6</text>
<text x="208" y="86.9">R7</text>
<text x="147.1" y="121.2">R54</text>
<text x="22.6" y="128.8">R4</text>
<text x="62" y="128.8">R5</text>
<text x="157.2" y="127.6">LED8</text>
<text x="255" y="131.4">U3</text>
<text x="147.1" y="133.9">R55</text>
<text x="157.2" y="140.3">LED9</text>
<text x="220.7" y="139">C10</text>
<text x="232.2" y="139">C11</text>
<text x="280.4" y="141.5">C12 C13</text>
<text x="93.5" y="145.3">R47</text>
<text x="35.3" y="155.5">R53</text>
<text x="103.9" y="151.7">LED7</text>
<text x="58.2" y="166.9">C50</text>
<text x="65.8" y="166.9">C49</text>
<text x="72.1" y="166.9">C48</text>
<text x="79.8" y="166.9">C47</text>
<text x="30.2" y="170.7">C51</text>
<text x="35.3" y="169.5">U10</text>
</g>
</svg>
